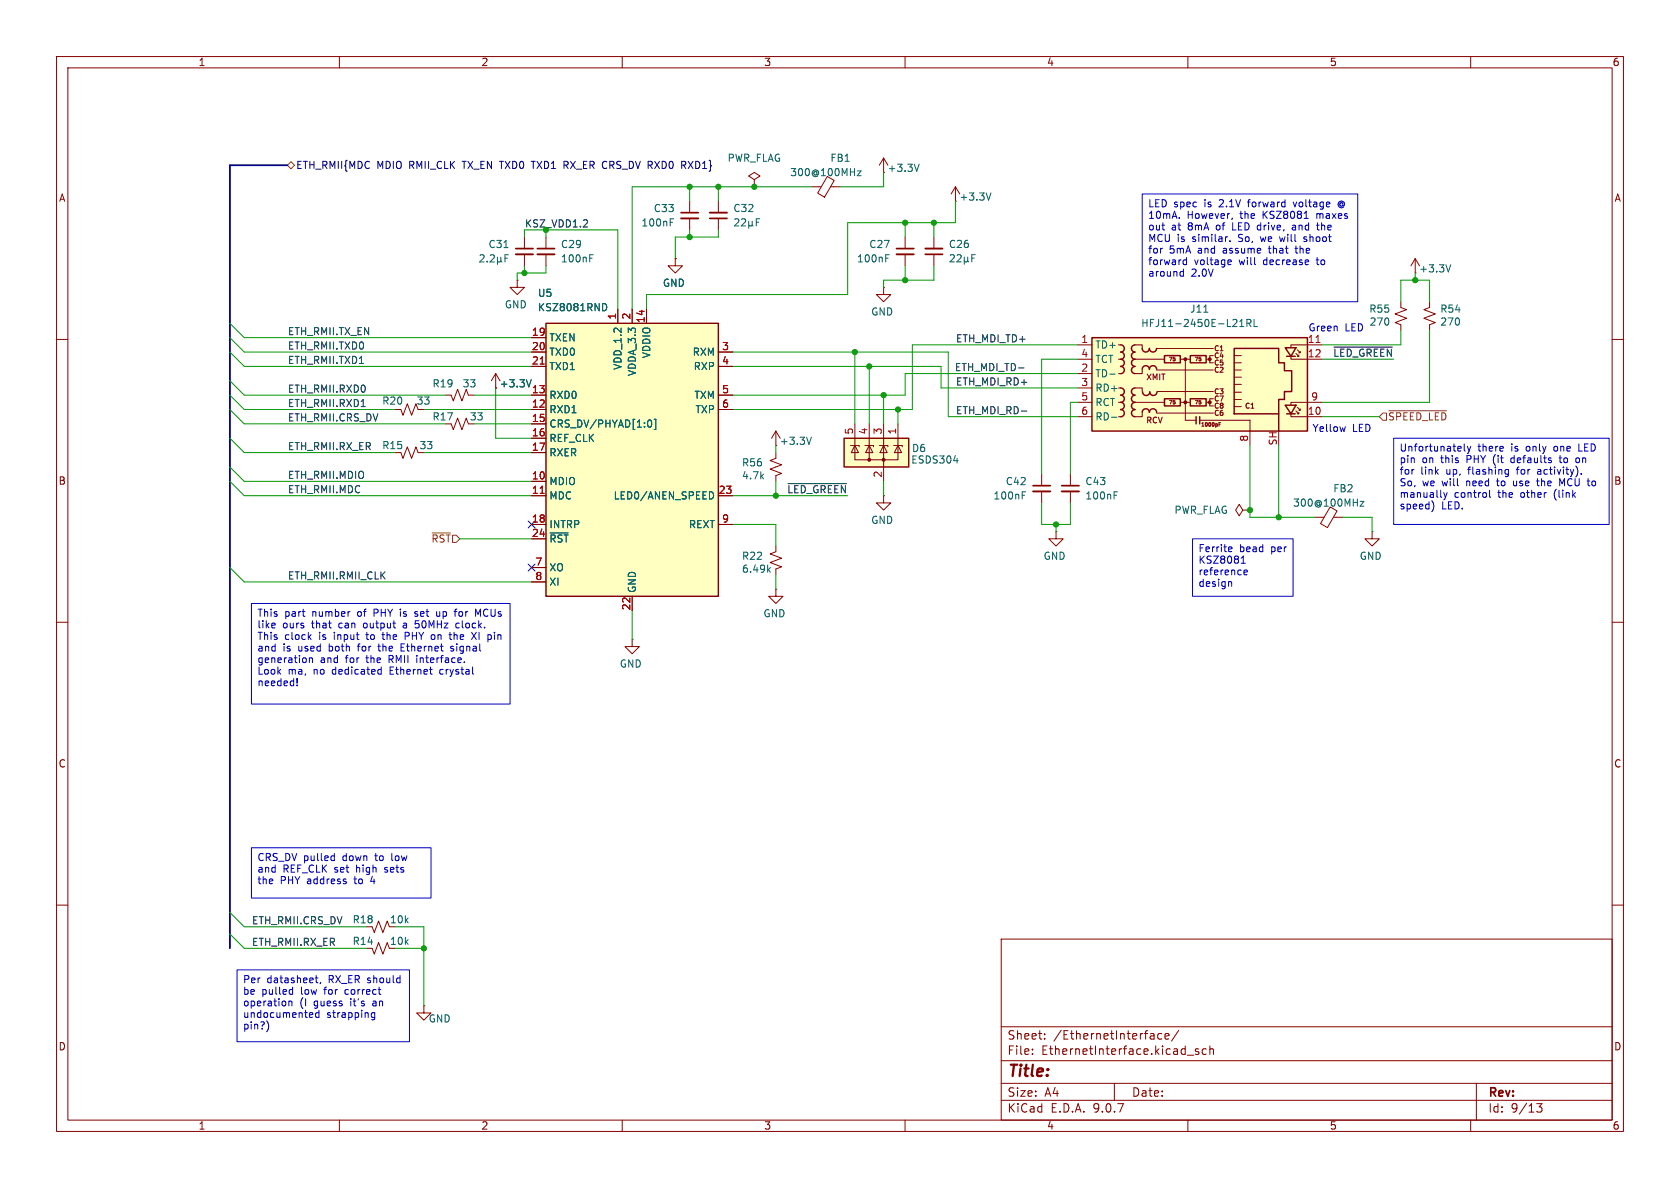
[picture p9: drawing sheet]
<svg xmlns="http://www.w3.org/2000/svg" width="297mm" height="210mm" viewBox="0 0 297 210" stroke-linecap="round" stroke-linejoin="round" font-family="sans-serif">
<g fill="none" stroke="#840000" stroke-width=".18">
<path d="M10 10h277v190h-277zM12 12h273v186h-273zM60 10v2M110 10v2M160 10v2M210 10v2M260 10v2M143.5 33h1.7M146.3 31.2l1.2 .7-1.7 2.9-1.2-.7zM146.8 33h1.8M10 60h2M285 60h2"/>
<path d="M10 110h2M111.8 113v1.3h1.2l-1.2 1.3-1.3-1.3h1.3M111.8 113h.1M137.2 104.1v1.3h1.2l-1.2 1.3-1.3-1.3h1.3M137.2 104.1h.1M285 110h2M10 160h2M177 166h108v32h-108zM285 160h2M60 198v2M110 198v2M160 198v2"/>
<path d="M177 194.5h108M177 191.5h108M177 187.5h108M177 181.5h108M182.5 186.3v.1M182.5 185.5v.1M184.7 183.6v.1M184.7 182.8v.1M197 191.5v3M205.4 182.8l-.4-.1-.3 .3v.4l.1 .2h.6M206 183.2l.7-.1-.1-.3-.4-.1-.2 .2v.7h.6M208.4 182.1l-1.3 2"/>
<path d="M209.9 186.5h1.1M210 198v2M211.9 185.5l-.4-.1-.2 .2 .1 .2 .5 .2v.3h-.6M213.2 185.5l-.4-.1-.3 .3v.4l.2 .2h.5M213.9 185.5l.2-.1 .4 .1v.9M213.9 184.9v1.5M260 198v2M261 191.5v6.5M271.7 195.1h.9l-.5 .6 .4 .1v.7l-.2 .1-.6-.1"/>
</g>
<path d="M151.6 30.2h.6l-.6 .9h.6" fill="none" stroke="#006464" stroke-width=".18"/>
<path d="M96.5 57.2h30.5v48.2h-30.5z" fill="#ffffc2"/>
<path d="M96.5 57.2h30.5v48.2h-30.5z" fill="none" stroke="#840000" stroke-width=".25"/>
<g fill="none" stroke="#840000" stroke-width=".18">
<path d="M127 35.6v2M127 38.6v2M133.3 31.8l1.1-.7-1.1-.6-1 .6 1 .7v1.2M133.3 33h.1M156.2 30.5h.1M156.2 27.9l-.8 1.3M156.2 27.9l.8 1.3M156.2 27.9v2.6M168.9 35.6h.1M168.9 33l-.8 1.3M168.9 33l.8 1.3M168.9 33v2.6"/>
<path d="M94 59.7h2.5M109.2 54.6v2.6M111.8 54.6v2.6M114.3 54.6v2.6M119.4 45.7v1.3h1.2l-1.2 1.3-1.3-1.3h1.3M119.4 45.7h.1M156.2 50.8v1.3h1.3l-1.3 1.2-1.3-1.2h1.3M156.2 50.8h.1M160 41.9v2M160 45v2M165.1 41.9v2M165.1 45v2"/>
<path d="M247.6 53.3v1.1l1.1 .3-2.1 .8 2.1 .8-2.1 .7 1 .4v1M79.8 74.9l.3 1 .8-2 .8 2 .7-2 .4 1M94 62.2h2.5M94 64.8h2.5M94 69.9h2.5M94 72.4h2.5M94 74.9h2.5M94 77.5h2.5M127 62.2h2.5M127 64.8h2.5M127 69.9h2.5M127 72.4h2.5"/>
<path d="M137.2 78.7h.1M137.2 76.2v2.5M137.2 76.2l-.8 1.3M137.2 76.2l.7 1.3M70.9 80l.3 1 .8-2 .8 2 .7-2 .4 1M94 80h2.5M94 85.1h2.5M94 87.6h2.5M94 92.7h2.5M94 95.3h2.5M127 87.6h2.5M127 92.7h2.5"/>
<path d="M137.2 80v1l-1.1 .4 2.1 .8-2.1 .7 2.1 .8-1 .4v1M184.1 83.8v2.1M184.1 86.9v2M186.7 94v1.3h1.3l-1.3 1.2-1.3-1.2h1.3M186.7 94h.1M189.2 83.8v2.1M189.2 86.9v2M219.7 90.2l-.6-1-.7 1 .7 1 .6-1h1.3M221 90.2h.1M232.4 91.4h1.7M235.2 89.6l1.2 .7-1.7 3-1.2-.7zM235.7 91.4h1.8"/>
<path d="M242.6 94v1.3h1.2l-1.2 1.2-1.3-1.2h1.3M242.6 94h.1M94 100.3h2.5M94 102.9h2.5M111.8 105.4v2.6M65.8 167.6l.4 1.1 .7-2.1 .8 2.1 .8-2.1 .3 1M65.8 163.8l.4 1 .7-2 .8 2 .8-2 .3 1"/>
</g>
<path d="M95.5 64.4h.7M95.5 87.2h.7" fill="none" stroke="#a90000" stroke-width=".18"/>
<g fill="none" stroke="#006464" stroke-width=".18">
<path d="M129.9 38.8l.5-.1 .2 .3-.8 .9h.8M131.1 38.8l.5-.1 .2 .3-.8 .9h.8M132.4 39.8l.2 .1h.2l.2-.1M132.4 39.1v1.3M133 39.8l.2 .1M133 39.1v.7M133.7 39.3h.4M134.3 38.7h-.6v1.2M162.5 29l-.4 1.3M175.2 34.1l-.4 1.3M106.5 53.7a.64 .64 0 0 1 .8 .6 .64 .64 0 0 1-.8 .6M156.6 45.6h.4"/>
<path d="M156.6 45h.6M168 45.1l.5-.1 .2 .4-.8 .9h.8M169.2 45.1l.5-.1 .2 .4-.8 .9h.8M170.5 46.1l.2 .2h.2l.2-.2M170.5 45.4v1.3M171.1 46.1l.2 .2M171.1 45.4v.7M171.8 45.6h.4M172.4 45h-.6v1.3M114.7 74.3l.1-.1a.68 .68 0 0 1 .4 .7 .68 .68 0 0 1-.4 .6l-.1-.1M115.6 74.1h.3v1.8h-.3M143.4 77.3l-.4 1.3"/>
<path d="M97.3 94.2h3.1M125.7 86.9a.68 .68 0 0 1 .5 .7 .68 .68 0 0 1-.5 .6M180.7 87.6h.4M180.7 86.9h.6M197 87.6h.4M197 86.9h.6M240.5 88.6h.6l-.6 .9h.6"/>
</g>
<path d="M125.5 38.6h3M158.5 43.9h3M163.6 45h3M182.6 85.9h3.1M187.7 85.9h3.1" fill="none" stroke="#840000" stroke-width=".3"/>
<path d="M125.5 37.6h3M158.5 45h3M163.6 43.9h3M182.6 86.9h3.1M187.7 86.9h3.1" fill="none" stroke="#840000" stroke-width=".33"/>
<path d="M193 59.7h38.1v16.5h-38.1z" fill="#ffffc2"/>
<g fill="#840000" stroke="#840000" stroke-width=".18">
<circle cx="209.5" cy="63.5" r=".25"/>
<circle cx="209.5" cy="71.1" r=".25"/>
<circle cx="213.9" cy="63.5" r=".25"/>
<circle cx="213.9" cy="71.1" r=".25"/>
</g>
<g fill="none" stroke="#840000" stroke-width=".18">
<path d="M96.5 41.9v2M96.5 45v2M250.2 48.3h.1M250.2 45.7l-.8 1.3M250.2 45.7l.8 1.3M250.2 45.7v2.6M252.7 53.3v1.1l-1 .3 2 .8-2 .8 2 .7-1 .4v1M69.8 72.4h1.1l.3 1 .8-2 .8 2 .7-2 .4 1h1M78.7 69.9h1.1l.3 1 .8-2.1 .8 2.1 .7-2.1 .4 1.1h1M87.6 68.6h.1M87.6 66l-.7 1.3M87.6 66l.8 1.3"/>
<path d="M87.6 66v2.6M190.5 63.5h2.5M190.5 71.1h2.5M190.5 61h2.5M190.5 66h2.5M190.5 68.6h2.5M190.5 73.7h2.5M197.7 63.5h.4M197.7 71.1h.4M197.7 61h.4M197.7 66h.4M197.7 68.6h.4"/>
<path d="M197.7 73.7h.4M200.7 61h1.2v.6M200.7 68.6h1.2v.6M200.7 63.5h5.2M200.7 71.1h5M201.9 65.4v.6h-1.2M201.9 73v.7h-1.2M204.5 61.6h10M204.5 65.4h10M204.5 73h10M204.6 69.2h9.9M208.7 63.5h1.7"/>
<path d="M208.7 71.1h1.7M209.5 63.5v10.8h2M212.1 74.3h8.9v4.4M213.4 63.5h.5M213.4 71.1h.5M214.5 62.9h-.6v1.2h.6M214.5 70.5h-.6v1.3h.6M215.5 75h.2M215.8 74.7h-.3v.6M218.2 65.4h1.3M218.2 66.7h1.3M218.2 67.9h1.3"/>
<path d="M218.2 69.3h1.3M218.2 70.6h1.3M218.2 62.9h1.3M218.2 64.1h1.3M218.2 71.9h1.3M228.2 63v.5h5.5M228.2 73.2v.5h5.5M229.1 62.5l.5 .5h-.2M229.1 72.6l.5 .6h-.2M229.4 61.8l.5 .6h-.3M229.4 72l.5 .5h-.3M229.6 62.7v.3"/>
<path d="M229.6 72.9v.3M229.9 62.1v.3M229.9 72.3v.2M233.7 61h-5.5v.5M233.7 71.1h-5.5v.5M137.2 96.5v1l-1.1 .4 2.1 .8-2.1 .7 2.1 .8-1 .4v1"/>
</g>
<g fill="none" stroke="#840000" stroke-width=".25">
<path d="M193 59.7h38.1v16.5h-38.1zM198.1 68.6a.64 .64 0 0 1 .7 .6 .64 .64 0 0 1-.7 .7M198.1 61a.64 .64 0 0 1 .7 .6 .64 .64 0 0 1-.7 .6 .64 .64 0 0 1 .7 .7 .64 .64 0 0 1-.7 .6 .64 .64 0 0 1 .7 .6 .64 .64 0 0 1-.7 .7M198.1 69.9a.64 .64 0 0 1 .7 .6 .64 .64 0 0 1-.7 .6 .64 .64 0 0 1 .7 .7 .64 .64 0 0 1-.7 .6 .64 .64 0 0 1 .7 .6 .64 .64 0 0 1-.7 .7M198.1 64.8a.64 .64 0 0 1 .7 .6 .64 .64 0 0 1-.7 .6M200.7 61a.63 .63 0 0 0-.7 .6 .63 .63 0 0 0 .7 .6 .64 .64 0 0 0-.7 .7 .64 .64 0 0 0 .7 .6 .64 .64 0 0 0-.7 .6 .64 .64 0 0 0 .7 .7M200.7 68.6a.63 .63 0 0 0-.7 .6 .63 .63 0 0 0 .7 .7M200.7 69.9a.63 .63 0 0 0-.7 .6 .63 .63 0 0 0 .7 .6 .64 .64 0 0 0-.7 .7 .64 .64 0 0 0 .7 .6 .64 .64 0 0 0-.7 .6 .64 .64 0 0 0 .7 .7M200.7 64.8a.63 .63 0 0 0-.7 .6 .63 .63 0 0 0 .7 .6M204.5 61.6a.64 .64 0 0 1-.7 .6 .64 .64 0 0 1-.6-.6 .64 .64 0 0 1-.6 .6 .64 .64 0 0 1-.7-.6M204.5 65.3a.64 .64 0 0 0-.7-.7 .64 .64 0 0 0-.6 .7 .64 .64 0 0 0-.6-.7 .64 .64 0 0 0-.7 .7M204.5 72.9a.64 .64 0 0 0-.7-.6 .64 .64 0 0 0-.6 .6 .64 .64 0 0 0-.6-.6 .64 .64 0 0 0-.7 .6"/>
<path d="M204.5 69.3a.64 .64 0 0 1-.6 .6 .64 .64 0 0 1-.6-.6 .64 .64 0 0 1-.7 .6 .64 .64 0 0 1-.6-.6M205.9 62.9h2.8v1.2h-2.8zM205.9 70.5h2.8v1.3h-2.8zM210.4 62.9h2.8v1.2h-2.8zM210.4 70.5h2.8v1.3h-2.8zM211.5 73.7v1.2M212.1 73.7v1.2M218.2 61.6h7.9v2.5h1v1.4h1.2v3.7h-1.2v1.4h-1v2.6h-7.9zM226.1 73.2v3M227.2 61.5h1.9l-.9 1.5zM227.2 71.6h1.9l-.9 1.6zM227.5 63h1.5"/>
<path d="M227.5 73.2h1.5"/>
</g>
<g fill="none" stroke="#006464" stroke-width=".18">
<path d="M104.3 45.6h.4M104.3 45h.6M212.8 55.2h.7M219.2 57.7h.7M219.2 56.8l.3-.3v1.2M220.4 57.1h.6l.2-.2-.1-.3-.7-.1v1.2M220.7 57.1l.5 .6M221.7 56.5v1.2h.6M256.5 46.8l-.5 1.3M93.9 67.1l-.4 1.3M196.2 66.1h1M196.5 73.8h1"/>
<path d="M135.8 100.7l.4 .5M136.2 100.3l-.5 .5"/>
</g>
<path d="M232.7 60.5h.7" fill="none" stroke="#a90000" stroke-width=".18"/>
<path d="M95 43.9h3" fill="none" stroke="#840000" stroke-width=".3"/>
<path d="M95 45h3" fill="none" stroke="#840000" stroke-width=".33"/>
<path d="M149.2 77.5h11.5v5.1h-11.5z" fill="#ffffc2"/>
<path d="M149.2 77.5h11.5v5.1h-11.5z" fill="none" stroke="#840000" stroke-width=".25"/>
<g fill="none" stroke="#840000" stroke-width=".18">
<path d="M121.9 35.6v2M121.9 38.6v2M91.4 49.5v1.3h1.3l-1.3 1.3-1.2-1.3h1.2M91.4 49.5h.1M92.7 41.9v2M92.7 45v2M94 59.7h2.5M109.2 54.6v2.6M111.8 54.6v2.6M114.3 54.6v2.6M119.4 45.7h.1M87.6 68.6h.1"/>
<path d="M94 62.2h2.5M94 64.8h2.5M94 69.9h2.5M94 72.4h2.5M94 74.9h2.5M94 77.5h2.5M127 62.2h2.5M127 64.8h2.5M127 69.9h2.5M127 72.4h2.5M150.4 78.7h1.5v.3M151.1 78.7v2.6h2.6"/>
<path d="M151.1 78.7l.7 1.3h-1.3zM151.1 74.9v3.8M152.9 78.7h1.5v.3M153.7 78.7v2.6h5v-2.6M153.7 78.7l.6 1.3h-1.3zM153.7 74.9v3.8M155.4 78.7h1.6v.3M156.2 78.7l.6 1.3h-1.2zM156.2 74.9v10.2M158 78.7h1.5v.3M158.7 78.7l.7 1.3h-1.3zM158.7 74.9v3.8"/>
<path d="M94 80h2.5M94 85.1h2.5M94 87.6h2.5M94 92.7h2.5M94 95.3h2.5M127 87.6h2.5M127 92.7h2.5M156.2 87.6v1.3h1.3l-1.3 1.3-1.3-1.3h1.3M156.2 87.6h.1M94 100.3h2.5M94 102.9h2.5M111.8 105.4v2.6"/>
<path d="M74.9 177.8v1.3h1.3l-1.3 1.2-1.2-1.2h1.2M74.9 177.8h.1"/>
</g>
<g fill="#840000" stroke="#840000" stroke-width=".18">
<circle cx="156.2" cy="81.3" r=".25"/>
<circle cx="153.7" cy="81.3" r=".25"/>
</g>
<g fill="none" stroke="#006464" stroke-width=".18">
<path d="M118.5 39.3h.4M118.5 38.7h.6M84.9 45.2l.4-.2 .3 .4-.8 .9h.8M86.1 46.2v.1M86.7 45.2l.5-.2 .2 .4-.8 .9h.8M87.9 46.1l.2 .2h.3l.1-.2M87.9 45.5v1.2M88.5 46.1l.2 .2M88.5 45.5v.6M89.1 43.8h.7M89.3 45.6h.4M89.9 45h-.6v1.3"/>
<path d="M106.5 53.7a.64 .64 0 0 1 .8 .6 .64 .64 0 0 1-.8 .6M93.9 67.1l-.4 1.3M114.7 74.3l.1-.1a.68 .68 0 0 1 .4 .7 .68 .68 0 0 1-.4 .6l-.1-.1M115.6 74.1h.3v1.8h-.3M97.3 94.2h3.1M125.7 86.9a.68 .68 0 0 1 .5 .7 .68 .68 0 0 1-.5 .6M168.6 81.4h.8"/>
</g>
<path d="M120.4 37.6h3M91.2 43.9h3" fill="none" stroke="#840000" stroke-width=".3"/>
<path d="M120.4 38.6h3M91.2 45h3" fill="none" stroke="#840000" stroke-width=".33"/>
<path d="M50.8 29.2l.6-.6 .7 .6-.7 .6zM244.5 73h.6v1.3h-.6l-.7-.6zM245.5 72.6h10.2M76.4 94.2h3.2" fill="none" stroke="#725600" stroke-width=".18"/>
<path d="M93.9 28.5h.7M99.7 29.2h.5M100 29.2l.4 .6M100.2 28.5h-.5v1.3M120.8 29.2l.4 .6M121 28.5l.2 .3v.3l-.2 .1M93.4 99.7l1.2 1.2M93.4 92.1l1.2 1.2M94.6 99.7l-1.2 1.2M94.6 92.1l-1.2 1.2" fill="none" stroke="#000084" stroke-width=".18"/>
<path d="M103.8 39v.4M103.1 40.1h.8M63.8 71.9h.8M180.1 65h.9M180.6 72.7h.9M235.8 61.4h10.4M139.3 85.5h10.3" fill="none" stroke="#0f0f0f" stroke-width=".18"/>
<path d="M50.8 29.2h-10.2v138.4" fill="none" stroke="#000084" stroke-width=".3"/>
<g fill="none" stroke="#009600" stroke-width=".18">
<path d="M121.9 33v2.6M127 33v2.6M143.5 33h-31.7v21.6M156.2 30.5v2.5h-7.6M160 39.4v2.5M165.1 39.4v2.5M168.9 35.6v3.8h-19v12.7h-35.6v2.5M40.6 57.2l2.6 2.5h50.8M40.6 59.7l2.6 2.5h50.8M92.7 41.9v-1.3h16.5v14M92.7 47v1.3M96.5 47v1.3h-5.1v1.2"/>
<path d="M96.5 40.6v1.3M121.9 40.6v1.3M127 40.6v1.3h-7.6v3.8M160 47v2.5M165.1 47v2.5h-8.9v1.3M247.6 53.3v-3.8h5.1v3.8M247.6 58.4v2.6h-13.9M250.2 48.3v1.2M252.7 58.4v12.7h-19M40.6 67.3l2.6 2.6h35.5M40.6 69.9l2.6 2.5h26.6M40.6 62.2l2.6 2.6h50.8"/>
<path d="M40.6 77.5l2.6 2.5h26.6M40.6 72.4l2.6 2.5h35.5M74.9 72.4h19.1M83.8 69.9h10.2M83.8 74.9h10.2M87.6 68.6v8.9h6.4M129.5 64.8h36.9v3.8h24.1M129.5 62.2h38.1v11.5h22.9M137.2 78.7v1.3M151.1 62.2v12.7M153.7 64.8v10.1M156.2 69.9v5"/>
<path d="M158.7 72.4v2.5M190.5 66h-30.5v3.9h-30.5M190.5 61h-29.2v11.4h-31.8M190.5 71.1h-1.3v12.7M190.5 63.5h-6.4v20.3M221 78.7v12.7h11.4M226.1 78.7v12.7M233.7 73.7h10.1M233.7 63.5h12.7M40.6 85.1l2.6 2.5h50.8M40.6 82.6l2.6 2.5h50.8M74.9 80h19.1"/>
<path d="M81.3 95.3h12.7M129.5 87.6h20.4M129.5 92.7h7.7v3.8M137.2 85.1v2.5M156.2 85.1v2.5M184.1 88.9v3.8h5.1v-3.8M186.7 92.7v1.3M237.5 91.4h5.1v2.6M40.6 100.3l2.6 2.6h50.8M111.8 108v5M137.2 101.6v2.5M40.6 165.1l2.6 2.5h21.6"/>
<path d="M40.6 161.3l2.6 2.5h21.6M69.8 167.6h5.1M69.8 163.8h5.1v14"/>
</g>
<g fill="none" stroke="#0000c2" stroke-width=".18">
<path d="M201.9 34.3h38.1v19h-38.1zM208.5 38.5v.1M217.9 38.5l-.2 .3M228.6 35.7l.3 .9M228.9 39.8l-.4 .1M230.6 38.6h.7M232.7 39.8h.5M232.9 39.4v1.1l.3 .2M237.1 35.8l-.3 .3 .3 .3M237.2 35.5a.6 .6 0 0 0-.7 .6 .6 .6 0 0 0 .7 .6M208.8 48h.4M209.2 47.6v1.2"/>
<path d="M209.2 48.8h-.4M209.3 46.7h.5M209.3 46h.5M209.8 45.5v1.3M216.9 41.9h.1M217.3 45.9l.3 .1 .1 .2-.6 .2M217.4 42.6v.1M217.6 46.7l-.3 .1M226.2 41.9l.2 .8M228.9 43.9h.5M228.9 40.2h-.3l-.2 .2 .1 .2 .4 .1M229.1 43.5l.1 1.2"/>
<path d="M230.5 42.6l.4 .1M230.9 41.9l-.4 .1 .1 .2 .3 .1M237.8 75.4l-.2 .9M246.4 77.5h38.1v15.2h-38.1zM258.9 78.5v1.1l.1 .1M259.4 78.9l.3 .8M259.7 79.7l-.3 .5M260 78.9l-.3 .8M279.1 78.5v1.2h.6M210.8 95.3h17.8v10.1h-17.8zM217.4 96.7h.3l.1 .3-.6 .1M217.7 97.5h-.3"/>
<path d="M219.4 99.6h.8M219.7 98.5l-.3 .2M219.8 98.3v1.3M253.4 89.1l.1 .5-.3 .8M255.2 87.1l.3 .8M255.5 87.9l-.3 .4M255.8 87.1l-.3 .8M263.3 86.7v1l.2 .2M266.3 83h.4M266.7 83v1l-.3 .3M266.7 83.8h-.4M267.2 81l-.1 .2 .1 .5"/>
<path d="M267.6 85v.7l.2 .2M271.6 85h.5M271.8 84.6v1.1l.3 .2M272 83h-.1M272 83.4l-.2 .1 .2 .3M275.6 80.9h.5M275.8 80.5v1.1l.3 .2M276.6 84.6l-.4 .9-.5-.9v1.3M278.6 81.7l.2 .1 .3-.1M279.1 81l-.3-.1-.2 .2M279.5 83.7v.1M44.4 106.7h45.8v17.8h-45.8z"/>
<path d="M48.6 110.2v.3l-.6 .1M52.5 120v.7M54.6 112.6l.4 .4M54.7 116.3v.8M54.7 116.4l.2-.1h.3v.8M55 112.2l-.5 .5M66.8 114.2h.5M67 113.8v1.2M67 118.3l.4 .1M67.4 117.9v1.3M67.4 119.1l-.4 .1M67.7 111.8l.1 1.2"/>
<path d="M70.9 114.4h.4M71.4 110.2h-.1M71.4 110.5l-.1 .2 .1 .3M71.5 113.8h-.6v1.3h.6M71.6 111.8v1.2M71.6 112.4h.5M73.3 108.9l.4 .1M73.4 110.9l.5 .1M73.7 116.3v.8M73.7 108.1l-.4 .2 .1 .2h.3M73.9 110.2l-.5 .1M74 109.7h-.6v.6"/>
<path d="M77.2 108.1l.1 .8 .3 .1 .1-.2M78 118.3l-.3 .3v.3l.3 .3M79.4 112.2h.5M79.7 113h.2M80.2 114.3l-.3-.1-.2 .3 .5 .3M80.2 114.9l-.2 .2-.3-.1M80.3 108.1h.5M80.6 110.3v.6l.2 .1 .4-.1M80.7 110.2h.5M80.8 107.7l-.3 .2M82.1 117v.1M83.4 111.8l.8 1.2"/>
<path d="M84.1 107.7l.4 .9 .4-.9v1.3M84.2 111.8l-.8 1.2M87.4 111.8v.1M217.4 102.8l.3 .2v.7M219.9 101.2l.6-.1v-.3h-.4l-.2 .1 .1 .7h.5M52.5 121.1v.1M52.6 120l-.1 .7M44.4 149.9h31.8v8.9h-31.8zM58.7 151.3h.4M59.1 150.9v1.2M59.1 152.1h-.4M41.9 171.5h30.5v12.7h-30.5z"/>
<path d="M51.1 177v.8M51.4 177l.2 .1v.7M51.7 174.5v1.3M51.7 175.7l-.3 .1M54.9 179h.2M55.2 179.8l-.3 .1M55.3 179.2v.1l-.6 .1M55.7 172.9h.5M55.8 179.1v.6l.2 .2 .4-.1M55.9 172.5v1l.3 .2M56.4 178.6v1.3M56.7 173.7l-.1 .2"/>
<path d="M66.2 179.1l-.3-.1-.3 .3 .2 .5h.4M66.2 179v1l-.2 .3-.3-.1M47.4 180.8l.1 .7-.3 .8"/>
</g>
<path d="M95.5 64.4h.7M95.5 87.2h.7" fill="none" stroke="#a90000" stroke-width=".18"/>
<g fill="#009600" stroke="#009600" stroke-width=".18">
<circle cx="74.9" cy="167.6" r=".46"/>
<circle cx="133.3" cy="33" r=".46"/>
<circle cx="127" cy="33" r=".46"/>
<circle cx="160" cy="49.5" r=".46"/>
<circle cx="165.1" cy="39.4" r=".46"/>
<circle cx="121.9" cy="33" r=".46"/>
<circle cx="121.9" cy="41.9" r=".46"/>
<circle cx="151.1" cy="62.2" r=".46"/>
<circle cx="160" cy="39.4" r=".46"/>
<circle cx="137.2" cy="87.6" r=".46"/>
<circle cx="226.1" cy="91.4" r=".46"/>
<circle cx="221" cy="90.2" r=".46"/>
<circle cx="186.7" cy="92.7" r=".46"/>
<circle cx="250.2" cy="49.5" r=".46"/>
<circle cx="153.7" cy="64.8" r=".46"/>
<circle cx="158.7" cy="72.4" r=".46"/>
<circle cx="156.2" cy="69.9" r=".46"/>
<circle cx="92.7" cy="48.3" r=".46"/>
</g>
<text font-size="2.8" fill="#840000" x="178" y="190.9">Title:</text>
<g font-size="2.1" fill="#840000">
<text x="178" y="184">Sheet:</text>
<text x="186.2" y="184">/EthernetInterface/</text>
<text x="178" y="186.7">File:</text>
<text x="184.1" y="186.7">EthernetInterface.kicad_sch</text>
<text x="178" y="196.9">KiCad</text>
<text x="178" y="194.1">Size:</text>
<text x="184.7" y="194.1">A4</text>
<text x="185.7" y="196.9">E.D.A.</text>
<text x="193.3" y="196.9">9.0.7</text>
<text x="200" y="194.1">Date:</text>
<text x="263" y="194.3">Rev:</text>
<text x="263" y="196.9">Id:</text>
<text x="267.1" y="196.9">9/13</text>
</g>
<g font-size="1.8" fill="#840000">
<text x="35" y="11.9">1</text>
<text x="85" y="11.9">2</text>
<text x="135" y="11.9">3</text>
<text x="185" y="11.9">4</text>
<text x="235" y="11.9">5</text>
<text x="285" y="11.9">6</text>
<text x="10.3" y="35.9">A</text>
<text x="285.3" y="35.9">A</text>
<text x="10.3" y="85.9">B</text>
<text x="285.3" y="85.9">B</text>
<text x="10.3" y="135.9">C</text>
<text x="285.3" y="135.9">C</text>
<text x="10.3" y="185.9">D</text>
<text x="285.3" y="185.9">D</text>
<text x="35" y="199.9">1</text>
<text x="85" y="199.9">2</text>
<text x="135" y="199.9">3</text>
<text x="185" y="199.9">4</text>
<text x="235" y="199.9">5</text>
<text x="285" y="199.9">6</text>
</g>
<g font-size="1.8" fill="#006464">
<text x="128.5" y="28.8">PWR_FLAG</text>
<text x="146.7" y="28.8">FB1</text>
<text x="139.6" y="31.3">300@100MHz</text>
<text x="156.8" y="30.6">+3.3V</text>
<text x="169.5" y="35.7">+3.3V</text>
<text x="113.3" y="40.2">100nF</text>
<text x="115.5" y="37.7">C33</text>
<text x="129.5" y="37.7">C32</text>
<text x="86.3" y="44">C31</text>
<text x="99.1" y="46.6">100nF</text>
<text x="99.1" y="44">C29</text>
<text x="151.4" y="46.6">100nF</text>
<text x="153.6" y="44">C27</text>
<text x="167.6" y="44">C26</text>
<text x="95" y="52.7">U5</text>
<text x="117.1" y="50.9">GND</text>
<text x="250.8" y="48.4">+3.3V</text>
<text x="89.1" y="54.7">GND</text>
<text x="95" y="55.2">KSZ8081RND</text>
<text x="153.9" y="56">GND</text>
<text x="201.6" y="58">HFJ11-2450E-L21RL</text>
<text x="210.3" y="55.5">J11</text>
<text x="242" y="55.5">R55</text>
<text x="242" y="57.8">270</text>
<text x="254.5" y="57.8">270</text>
<text x="254.5" y="55.5">R54</text>
<text x="97" y="60.6">TXEN</text>
<text x="97" y="63.1">TXD0</text>
<text x="97" y="65.6">TXD1</text>
<text x="110.1" y="65.5" transform="rotate(-90 110.1 65.5)">VDD_1.2</text>
<text x="115.2" y="63.4" transform="rotate(-90 115.2 63.4)">VDDIO</text>
<text x="122.4" y="63.1">RXM</text>
<text x="122.5" y="65.6">RXP</text>
<text x="193.5" y="61.8">TD+</text>
<text x="193.5" y="64.4">TCT</text>
<text x="67.5" y="71.7">R20</text>
<text x="73.6" y="71.7">33</text>
<text x="76.4" y="68.7">R19</text>
<text x="81.7" y="68.7">33</text>
<text x="88.2" y="68.7">+3.3V</text>
<text x="97" y="70.7">RXD0</text>
<text x="112.6" y="66.6" transform="rotate(-90 112.6 66.6)">VDDA_3.3</text>
<text x="122.7" y="70.7">TXM</text>
<text x="193.5" y="66.9">TD-</text>
<text x="193.5" y="69.4">RD+</text>
<text x="193.5" y="72">RCT</text>
<text x="76.4" y="74.5">R17</text>
<text x="83" y="74.5">33</text>
<text x="97" y="73.3">RXD1</text>
<text x="97" y="75.8">CRS_DV/PHYAD[1:0]</text>
<text x="122.8" y="73.3">TXP</text>
<text x="193.5" y="74.5">RD-</text>
<text x="67.5" y="79.6">R15</text>
<text x="74.1" y="79.6">33</text>
<text x="97" y="78.3">REF_CLK</text>
<text x="97" y="80.9">RXER</text>
<text x="131.1" y="82.7">R56</text>
<text x="137.8" y="78.8">+3.3V</text>
<text x="161" y="82.1">ESDS304</text>
<text x="161.1" y="80.1">D6</text>
<text x="97" y="86">MDIO</text>
<text x="97" y="88.5">MDC</text>
<text x="108.4" y="88.5">LED0/ANEN_SPEED</text>
<text x="131.1" y="84.9">4.7k</text>
<text x="175.5" y="88.5">100nF</text>
<text x="177.7" y="86">C42</text>
<text x="191.8" y="88.5">100nF</text>
<text x="191.8" y="86">C43</text>
<text x="228.5" y="89.8">300@100MHz</text>
<text x="235.6" y="87.2">FB2</text>
<text x="97" y="93.6">INTRP</text>
<text x="121.7" y="93.6">REXT</text>
<text x="153.9" y="92.8">GND</text>
<text x="207.5" y="91">PWR_FLAG</text>
<text x="97" y="96.1">~{RST}</text>
<text x="97" y="101.2">XO</text>
<text x="131.1" y="99.2">R22</text>
<text x="131.1" y="101.4">6.49k</text>
<text x="184.4" y="99.2">GND</text>
<text x="240.3" y="99.2">GND</text>
<text x="97" y="103.7">XI</text>
<text x="112.6" y="104.9" transform="rotate(-90 112.6 104.9)">GND</text>
<text x="134.9" y="109.3">GND</text>
<text x="109.5" y="118.2">GND</text>
<text x="62.2" y="167.2">R14</text>
<text x="62.2" y="163.4">R18</text>
<text x="68.8" y="167.2">10k</text>
<text x="68.8" y="163.4">10k</text>
<text x="75.7" y="180.9">GND</text>
</g>
<g font-size="1.8" fill="#000084">
<text x="52.3" y="30.1">ETH_RMII{MDC</text>
<text x="66.6" y="30.1">MDIO RMII_CLK</text>
<text x="82.1" y="30.1">TX_EN TXD0</text>
<text x="94.7" y="30.1">TXD1</text>
<text x="100.5" y="30.1">RX_ER CRS_DV RXD0</text>
<text x="121.9" y="30.1">RXD1}</text>
</g>
<text font-size="1.8" fill="#009600" x="92.7" y="40.3">KSZ_VDD1.2</text>
<g font-size="1.8" fill="#0000c2">
<text x="202.9" y="37">LED spec</text>
<text x="202.9" y="39">10mA.</text>
<text x="202.9" y="41.1">out</text>
<text x="207.1" y="41.1">at</text>
<text x="209.9" y="39">However,</text>
<text x="210.1" y="41.1">8mA</text>
<text x="213" y="37">is</text>
<text x="215.3" y="41.1">of</text>
<text x="215.8" y="37">2.1V</text>
<text x="218.3" y="41.1">LED drive,</text>
<text x="219.4" y="39">the</text>
<text x="221.1" y="37">forward</text>
<text x="223.5" y="39">KSZ8081</text>
<text x="229.3" y="41.1">and</text>
<text x="229.4" y="37">voltage</text>
<text x="233.2" y="39">maxes</text>
<text x="233.9" y="41.1">the</text>
<text x="237.4" y="37">@</text>
<text x="202.9" y="43.1">MCU is</text>
<text x="202.9" y="45.1">for</text>
<text x="202.9" y="47.2">forward</text>
<text x="206.7" y="45.1">5mA</text>
<text x="210.9" y="43.1">similar.</text>
<text x="211.1" y="47.2">voltage</text>
<text x="211.9" y="45.1">and</text>
<text x="216.5" y="45.1">assume</text>
<text x="219.2" y="47.2">will</text>
<text x="219.2" y="43.1">So,</text>
<text x="223.3" y="43.1">we</text>
<text x="223.6" y="47.2">decrease</text>
<text x="224.8" y="45.1">that</text>
<text x="226.9" y="43.1">will</text>
<text x="229.7" y="45.1">the</text>
<text x="231.4" y="43.1">shoot</text>
<text x="233.3" y="47.2">to</text>
<text x="202.9" y="49.2">around</text>
<text x="210.6" y="49.2">2.0V</text>
<text x="231.2" y="58.8">Green</text>
<text x="237.8" y="58.8">LED</text>
<text x="231.9" y="76.6">Yellow</text>
<text x="239.1" y="76.6">LED</text>
<text x="247.3" y="80.1">Unfortunately</text>
<text x="247.3" y="82.2">pin</text>
<text x="251.4" y="82.2">on</text>
<text x="254.9" y="82.2">this</text>
<text x="259.6" y="82.2">PHY (it</text>
<text x="261.3" y="80.1">there</text>
<text x="267.3" y="80.1">is</text>
<text x="267.8" y="82.2">defaults</text>
<text x="270.1" y="80.1">only</text>
<text x="275.2" y="80.1">one</text>
<text x="276.6" y="82.2">to</text>
<text x="279.7" y="82.2">on</text>
<text x="279.7" y="80.1">LED</text>
<text x="247.3" y="84.2">for</text>
<text x="247.3" y="86.3">So,</text>
<text x="247.3" y="88.3">manually</text>
<text x="251.2" y="84.2">link</text>
<text x="251.5" y="86.3">we</text>
<text x="255.1" y="86.3">will</text>
<text x="255.8" y="84.2">up,</text>
<text x="257.1" y="88.3">control</text>
<text x="259.5" y="86.3">need</text>
<text x="259.9" y="84.2">flashing</text>
<text x="265" y="88.3">the</text>
<text x="265.1" y="86.3">to</text>
<text x="268.2" y="86.3">use</text>
<text x="268.6" y="84.2">for</text>
<text x="269.1" y="88.3">other</text>
<text x="272.5" y="84.2">activity).</text>
<text x="272.6" y="86.3">the</text>
<text x="275.2" y="88.3">(link</text>
<text x="276.8" y="86.3">MCU to</text>
<text x="247.3" y="90.4">speed)</text>
<text x="254.9" y="90.4">LED.</text>
<text x="211.8" y="97.9">Ferrite</text>
<text x="211.8" y="100">KSZ8081</text>
<text x="219.1" y="97.9">bead</text>
<text x="224.8" y="97.9">per</text>
<text x="211.8" y="102">reference</text>
<text x="211.8" y="104.1">design</text>
<text x="45.4" y="109.4">This</text>
<text x="45.4" y="111.4">like</text>
<text x="45.4" y="113.4">This</text>
<text x="50" y="111.4">ours</text>
<text x="50.3" y="109.4">part</text>
<text x="50.3" y="113.4">clock</text>
<text x="55.2" y="111.4">that</text>
<text x="55.3" y="109.4">number</text>
<text x="56.5" y="113.4">is</text>
<text x="59.3" y="113.4">input</text>
<text x="60.2" y="111.4">can</text>
<text x="63.5" y="109.4">of</text>
<text x="64.7" y="111.4">output</text>
<text x="65.3" y="113.4">to</text>
<text x="66.5" y="109.4">PHY is</text>
<text x="68.3" y="113.4">the</text>
<text x="71.9" y="111.4">a</text>
<text x="72.4" y="113.4">PHY on</text>
<text x="74.2" y="109.4">set</text>
<text x="74.3" y="111.4">50MHz</text>
<text x="78.2" y="109.4">up</text>
<text x="80.8" y="113.4">the</text>
<text x="81.7" y="111.4">clock.</text>
<text x="81.7" y="109.4">for</text>
<text x="84.9" y="113.4">XI</text>
<text x="85.5" y="109.4">MCUs</text>
<text x="87.9" y="113.4">pin</text>
<text x="45.4" y="115.5">and</text>
<text x="45.4" y="117.5">generation</text>
<text x="45.4" y="119.6">Look</text>
<text x="50" y="115.5">is</text>
<text x="50.9" y="119.6">ma,</text>
<text x="52.8" y="115.5">used</text>
<text x="55.5" y="119.6">no</text>
<text x="56.6" y="117.5">and</text>
<text x="58.4" y="115.5">both</text>
<text x="59" y="119.6">dedicated</text>
<text x="61.2" y="117.5">for</text>
<text x="63.8" y="115.5">for</text>
<text x="65.1" y="117.5">the</text>
<text x="67.6" y="115.5">the</text>
<text x="69.2" y="117.5">RMII</text>
<text x="69.4" y="119.6">Ethernet</text>
<text x="71.7" y="115.5">Ethernet</text>
<text x="74.3" y="117.5">interface.</text>
<text x="78.4" y="119.6">crystal</text>
<text x="80.8" y="115.5">signal</text>
<text x="45.4" y="121.6">needed!</text>
<text x="45.4" y="152.5">CRS_DV pulled</text>
<text x="45.4" y="154.6">and</text>
<text x="50" y="154.6">REF_CLK</text>
<text x="59.2" y="154.6">set</text>
<text x="60.7" y="152.5">down</text>
<text x="63.2" y="154.6">high</text>
<text x="66.6" y="152.5">to</text>
<text x="68.5" y="154.6">sets</text>
<text x="69.7" y="152.5">low</text>
<text x="45.4" y="156.6">the</text>
<text x="49.5" y="156.6">PHY address</text>
<text x="62.9" y="156.6">to</text>
<text x="66" y="156.6">4</text>
<text x="42.9" y="174.1">Per</text>
<text x="42.9" y="176.2">be</text>
<text x="42.9" y="178.2">operation</text>
<text x="46.3" y="176.2">pulled</text>
<text x="47.2" y="174.1">datasheet,</text>
<text x="53" y="178.2">(I</text>
<text x="53.3" y="176.2">low</text>
<text x="55.6" y="178.2">guess</text>
<text x="57.6" y="176.2">for</text>
<text x="58.2" y="174.1">RX_ER should</text>
<text x="61.5" y="176.2">correct</text>
<text x="62.2" y="178.2">it's</text>
<text x="66.4" y="178.2">an</text>
<text x="42.9" y="180.3">undocumented</text>
<text x="42.9" y="182.3">pin?)</text>
<text x="57.8" y="180.3">strapping</text>
</g>
<g font-size="1.8" fill="#0f0f0f">
<text x="50.8" y="59.3">ETH_RMII.TX_EN</text>
<text x="50.8" y="64.4">ETH_RMII.TXD1</text>
<text x="50.8" y="61.9">ETH_RMII.TXD0</text>
<text x="168.7" y="65.7">ETH_MDI_TD-</text>
<text x="168.9" y="60.6">ETH_MDI_TD+</text>
<text x="235.6" y="63.2">~{LED_GREEN}</text>
<text x="50.8" y="69.5">ETH_RMII.RXD0</text>
<text x="168.9" y="68.2">ETH_MDI_RD+</text>
<text x="50.8" y="72">ETH_RMII.RXD1</text>
<text x="50.8" y="74.6">ETH_RMII.CRS_DV</text>
<text x="168.9" y="73.3">ETH_MDI_RD-</text>
<text x="50.8" y="79.7">ETH_RMII.RX_ER</text>
<text x="50.8" y="84.7">ETH_RMII.MDIO</text>
<text x="50.8" y="87.3">ETH_RMII.MDC</text>
<text x="139.1" y="87.3">~{LED_GREEN}</text>
<text x="50.8" y="102.5">ETH_RMII.RMII_CLK</text>
<text x="44.4" y="163.5">ETH_RMII.CRS_DV</text>
<text x="44.4" y="167.3">ETH_RMII.RX_ER</text>
</g>
<g font-size="1.8" fill="#a90000">
<text x="93.9" y="59.4">19</text>
<text x="109" y="56.6" transform="rotate(-90 109 56.6)">1</text>
<text x="111.5" y="56.6" transform="rotate(-90 111.5 56.6)">2</text>
<text x="114" y="57.2" transform="rotate(-90 114 57.2)">14</text>
<text x="93.9" y="62">20</text>
<text x="93.9" y="64.5">21</text>
<text x="127.6" y="62">3</text>
<text x="127.6" y="64.5">4</text>
<text x="191.1" y="60.7">1</text>
<text x="191.1" y="63.2">4</text>
<text x="191.1" y="65.8">2</text>
<text x="231.1" y="60.7">11</text>
<text x="231.1" y="63.2">12</text>
<text x="93.9" y="69.6">13</text>
<text x="127.6" y="69.6">5</text>
<text x="191.1" y="68.3">3</text>
<text x="191.1" y="70.9">5</text>
<text x="231.7" y="70.9">9</text>
<text x="93.9" y="72.1">12</text>
<text x="93.9" y="74.7">15</text>
<text x="93.9" y="77.2">16</text>
<text x="127.6" y="72.1">6</text>
<text x="150.9" y="76.9" transform="rotate(-90 150.9 76.9)">5</text>
<text x="153.4" y="76.9" transform="rotate(-90 153.4 76.9)">4</text>
<text x="156" y="76.9" transform="rotate(-90 156 76.9)">3</text>
<text x="158.5" y="76.9" transform="rotate(-90 158.5 76.9)">1</text>
<text x="191.1" y="73.4">6</text>
<text x="231.1" y="73.4">10</text>
<text x="93.9" y="79.8">17</text>
<text x="220.7" y="78.2" transform="rotate(-90 220.7 78.2)">8</text>
<text x="225.8" y="78.8" transform="rotate(-90 225.8 78.8)">SH</text>
<text x="93.9" y="84.8">10</text>
<text x="93.9" y="87.4">11</text>
<text x="127" y="87.4">23</text>
<text x="156" y="84.5" transform="rotate(-90 156 84.5)">2</text>
<text x="93.9" y="92.5">18</text>
<text x="93.9" y="95">24</text>
<text x="127.6" y="92.5">9</text>
<text x="94.5" y="100.1">7</text>
<text x="94.5" y="102.6">8</text>
<text x="111.5" y="108" transform="rotate(-90 111.5 108)">22</text>
</g>
<g font-size="1.8" fill="#725600">
<text x="245.3" y="74.5">~{SPEED_LED}</text>
<text x="76.2" y="96.1">~{RST}</text>
</g>
<g font-size="1.4" fill="#840000">
<text x="202.5" y="67.4">XMIT</text>
<text x="202.5" y="75">RCV</text>
</g>
<g font-size="1.2" fill="#840000">
<text x="214.5" y="62.3">C1</text>
<text x="214.5" y="63.5">C4</text>
<text x="214.5" y="64.8">C5</text>
<text x="214.5" y="66.1">C2</text>
<text x="214.5" y="69.9">C3</text>
<text x="214.5" y="71.2">C7</text>
<text x="214.5" y="72.4">C8</text>
<text x="214.5" y="73.7">C6</text>
<text x="220" y="72.4">C1</text>
</g>
<g font-size=".9" fill="#840000">
<text x="206.5" y="64">75</text>
<text x="211.1" y="64">75</text>
<text x="206.5" y="71.7">75</text>
<text x="211.1" y="71.7">75</text>
<text x="212.2" y="75.6">1000pF</text>
</g>
</svg>
